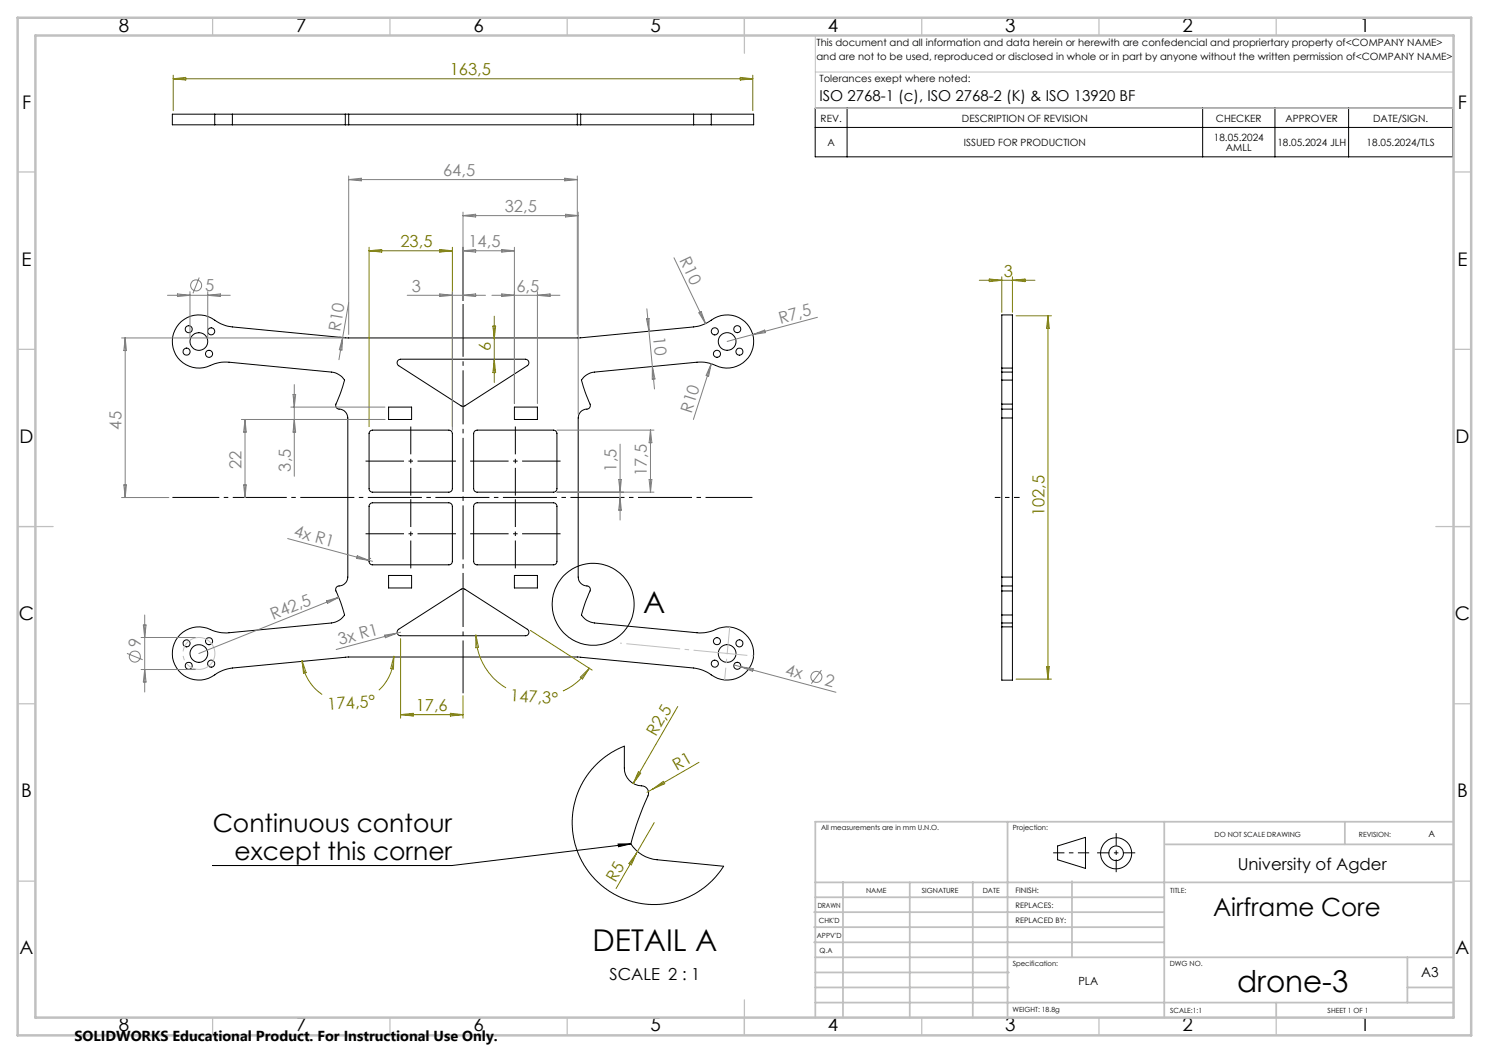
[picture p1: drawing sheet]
<svg xmlns="http://www.w3.org/2000/svg" width="420mm" height="297mm" viewBox="0 0 420 297" stroke-linecap="round" stroke-linejoin="round" font-family="sans-serif">
<g fill="none" stroke="#000" stroke-width=".28">
<path d="M60.6 32.2h-12v3h12M60.6 35.2h4.9M60.6 32.2h4.9M60.6 32.2v3M65.5 32.2v3M65.5 35.2h31.9M65.5 32.2h31.9M97.4 35.2h1M97.4 32.2h1M97.4 32.2v3M98.4 35.2h64.4M98.4 32.2h64.4"/>
<path d="M98.4 32.2v3M162.8 35.2h1M162.8 32.2h1M162.8 32.2v3M163.8 32.2v3M163.8 35.2h31.9M163.8 32.2h31.9M195.7 35.2h4.9M195.7 32.2h4.9M195.7 32.2v3M200.6 32.2h12v3h-12M200.6 32.2v3"/>
<path d="M229.9 30.5h179.9v13.7h-179.9zM229.9 35.9h179.9M238.9 30.5v13.7M339.2 30.5v13.7M359.6 30.5v13.7M380.4 30.5v13.7M51.1 90.7a7.6 7.6 0 0 1 10 0l2.5 1.1 1.9 .4 32.3 3.1h65.6l32.3-3.1a11.7 11.7 0 0 0 5.8-2.5 7.5 7.5 0 0 1 11.1 6.8 7.5 7.5 0 0 1-11.3 6.3l-2.7-.6h-2l-28.9 2.7a5 5 0 0 0-3.7 2.3l1.1 3.4 1.3 3.4a1.11 1.11 0 0 1-.2 1.1 1.11 1.11 0 0 1-1.1 .3l-1.3 .7-.5 .8-.2 1v44.9a2.78 2.78 0 0 0 2.9 2.6l.5 .5v.5l-1.4 3.6-1.1 3.5a5 5 0 0 0 3.7 2.2l28.9 2.8a11.2 11.2 0 0 0 6.2-1.3 7.5 7.5 0 0 1 9.6 8.7 7.5 7.5 0 0 1-12.3 4.1l-1.8-.9-2.6-.7-32.5-3.1h-65.2l-32.5 3.1a11.7 11.7 0 0 0-5.8 2.5 7.5 7.5 0 0 1-11.1-6.8 7.5 7.5 0 0 1 11.3-6.3l2 .6 2 .1 29.6-2.8a5.1 5.1 0 0 0 3.7-2.2l-1.1-3.5-1.3-3.3a1.13 1.13 0 0 1 .2-1.2 1.13 1.13 0 0 1 1.1-.3l.9-.4 .7-.7 .4-1.3v-44.9a2.78 2.78 0 0 0-2.9-2.7l-.5-.5v-.5l1.4-3.6 1.1-3.4a5.1 5.1 0 0 0-3.7-2.3l-28.9-2.7a11 11 0 0 0-6.2 1.3 7.5 7.5 0 0 1-8.8-3.5 7.5 7.5 0 0 1 1.5-9.3zM109.6 114.8h6.5v3.5h-6.5zM112.4 101.5l.6-.2h35.2a1 1 0 0 1 .9 .7 1 1 0 0 1-.4 1.1l-17.7 11.4-.5 .1-18-11.5-.5-.7zM145.1 114.8h6.5v3.5h-6.5zM282.6 103.8v-15h3v15M282.6 104.9v2.3"/>
<path d="M282.6 114v1.4M282.6 107.2v6.8M282.6 115.4v2.5M282.6 103.8h3M282.6 104.9h3M282.6 103.8v1.1M282.6 117.9v44.9M282.6 107.2h3M282.6 114h3M282.6 115.4h3M282.6 117.9h3M285.6 104.9v2.3"/>
<path d="M285.6 114v1.4M285.6 107.2v6.8M285.6 115.4v2.5M285.6 103.8v1.1M285.6 117.9v44.9M104.4 121.6l.7-.3h21.5a.96 .96 0 0 1 1 1v15.5a.96 .96 0 0 1-1 1h-21.5a.96 .96 0 0 1-1-1v-15.7zM133.9 121.6l.7-.3h21.5a.96 .96 0 0 1 1 1v15.5a.96 .96 0 0 1-1 1h-21.5a.96 .96 0 0 1-1-1v-15.5zM104.4 142.1l.7-.3h21.5a1.02 1.02 0 0 1 1 1v15.5a.96 .96 0 0 1-1 1h-21.5a.96 .96 0 0 1-1-1v-15.7zM133.9 142.1l.7-.3h21.5a1.02 1.02 0 0 1 1 1v15.5a.96 .96 0 0 1-1 1h-21.5a.96 .96 0 0 1-1-1v-15.5zM109.6 162.3h6.5v3.5h-6.5zM112.2 177.7l18.4-11.7 18.1 11.5a.99 .99 0 0 1 .5 1.1 .99 .99 0 0 1-1 .7h-35.2a1 1 0 0 1-.9-.6 1 1 0 0 1 .1-1zM145.1 162.3h6.5v3.5h-6.5z"/>
<path d="M282.6 176.8v15h3v-15M282.6 173.5v2.2M282.6 165.3v1.4M282.6 166.7v6.8M282.6 162.8v2.5M282.6 176.8h3M282.6 175.7v1.1M282.6 175.7h3M282.6 173.5h3M282.6 165.3h3M282.6 166.7h3M282.6 162.8h3"/>
<path d="M285.6 173.5v2.2M285.6 165.3v1.4M285.6 166.7v6.8M285.6 162.8v2.5M285.6 175.7v1.1M167.6 216.2l3.8-3.3 2.3-1.4 2.4-1 .1 7.1a5.2 5.2 0 0 0 5.3 4.1 2 2 0 0 1 1.3 2.8 81.5 81.5 0 0 0-4.9 13.5 9.8 9.8 0 0 0 7.4 4.5l18.8 1.8-2.9 3.8-3.4 2.8-1.9 1.3-2.8 1.3-4.1 1.2-2.9 .4h-2.5l-3.9-.5-4.7-1.5-4.3-2.5-3.7-3.4-2.4-3.5-2-4.4-.7-2.7-.4-2.6 .1-4.9 1.1-4.8 2.1-4.4zM174.3 238.1l3.6-.1-3.5 .8zM177.9 238l-50.4 6.1h-67.6M298.3 238.6l7.9-2.4v8.7l-7.9-2.4z"/>
<circle cx="52.6" cy="99.2" r="1.01"/>
<circle cx="53.2" cy="92.9" r="1"/>
<circle cx="56.1" cy="96.3" r="2.5"/>
<circle cx="59" cy="99.8" r="1"/>
<circle cx="59.6" cy="93.5" r="1"/>
<circle cx="201.6" cy="93.5" r="1.01"/>
<circle cx="202.2" cy="99.8" r="1"/>
<circle cx="205.1" cy="96.3" r="2.5"/>
<circle cx="208" cy="92.8" r="1"/>
<circle cx="208.6" cy="99.2" r=".99"/>
<circle cx="167.3" cy="170.4" r="11.6"/>
<circle cx="52.6" cy="181.5" r="1"/>
<circle cx="53.2" cy="187.8" r="1.01"/>
<circle cx="56.1" cy="184.3" r="2.5"/>
<circle cx="59" cy="180.8" r="1.01"/>
<circle cx="59.6" cy="187.2" r="1"/>
<circle cx="201.6" cy="187.2" r="1"/>
<circle cx="202.2" cy="180.8" r="1.01"/>
<circle cx="205.1" cy="184.3" r="2.5"/>
<circle cx="208" cy="187.8" r="1"/>
<circle cx="208.6" cy="181.5" r="1.01"/>
<circle cx="314.8" cy="240.7" r="2.07"/>
<circle cx="314.8" cy="240.7" r="4.4"/>
</g>
<g fill="none" stroke="#808080" stroke-width=".28">
<path d="M98.4 49.6v44.7M98.4 50.7h64.4M98.4 50.7l3.5-.4v.7zM130.6 59.8v25M159.3 50.3l3.5 .4-3.5 .3zM162.8 49.6v44.7M163.1 59.8v57.1M56.2 78.3l-1.8 4.4M130.6 70.7h14.5M130.6 70.7l3.6-.3v.7zM130.6 60.8l3.6-.4v.8zM130.6 60.8h32.5"/>
<path d="M141.5 70.4l3.6 .3-3.6 .4zM145.1 69.7v44.1M159.5 60.4l3.6 .4-3.6 .4zM190.1 72.7l8.9 18.6M34.3 95.3h63M35.3 95.3v45M35.3 95.3l.4 3.6h-.8zM47.2 83.3h17.7M50.1 82.9l3.5 .4-3.5 .3zM53.6 82.3v13M58.6 82.3v13M58.6 83.3l3.6-.4v.7z"/>
<path d="M95.7 95l.7 .1M96.7 95.2l-1.1 6.3M96.7 95.2l-.3 3.5-.7-.1zM98.4 85.3l-1.7 9.9M114.9 83.3h22M124 82.9l3.6 .4-3.6 .3zM127.6 82.3v39M130.6 83.3l3.6-.4v.7zM138.7 83.3h19.2M141.5 82.9l3.6 .4-3.6 .3zM151.6 82.3v31.5M151.6 83.3l3.6-.4v.7z"/>
<path d="M182.4 89.9l.7-.1v3.6zM182.5 87.1l2.1 22.6M197.1 88.2l.7-.3 1.2 3.4zM212.3 94.4l3.4-1.3 .2 .7zM230.6 89.5l-25.5 6.8M68.1 118.3h40.5M69.1 118.3v22M69.1 118.3l.4 3.6h-.8zM82 114.8h26.6M82.7 111.3h.7l-.4 3.5zM83 118.3l.4 3.6h-.7zM83 108.5v25.8"/>
<path d="M184 103.4l.7 3.5-.7 .1zM200.6 102.6l-5 15.7M200.6 102.6l-.7 3.5-.7-.2zM34.9 136.8h.8l-.4 3.5zM68.7 136.8h.8l-.4 3.5zM157.1 121.3h27.4M157.1 138.8h27.4M174.5 135.3h.8l-.4 3.5zM174.9 125.3v21.4M183.1 135.3h.8l-.4 3.5zM183.5 121.3v17.5M183.5 121.3l.4 3.6h-.8z"/>
<path d="M34.3 140.3h13.3M81.1 151.9l23 6.2M100.8 156.8l3.3 1.3-3.5-.6zM104.1 158.1l1 .2M104.6 157.4l-.2 .2M174.9 140.3l.4 3.6h-.8zM39.8 179.8h15.3M40.4 176.3h.8l-.4 3.5zM40.8 173.5v21.7M92.1 169.5l3.4-1-3.1 1.7zM95.5 168.5l-39.4 15.8M108.5 179.1l3.5-.5-3.3 1.3z"/>
<path d="M112 178.6l-17.2 4.6M113 178.3l-1 .3M35.8 184.3l4.5 1.8M39.8 188.8h15.3M40.8 188.8l.4 3.6h-.8zM207 187.5l1.9 .6M208.9 188.1l26.9 7.2M208.9 188.1l3.5 .5-.1 .7zM231.7 189l-2.9 3.8"/>
<circle cx="55.3" cy="80.5" r="1.55"/>
<circle cx="38" cy="185.2" r="1.55"/>
<circle cx="230.3" cy="190.9" r="1.56"/>
</g>
<g fill="none" stroke="#808000" stroke-width=".28">
<path d="M48.9 21.2v10M48.9 22.2h163.4M48.9 22.2l3.5-.4v.8zM208.8 21.8l3.5 .4-3.5 .4zM212.3 21.2v10M104.1 69.7v50.6M104.1 70.7h23.5M104.1 70.7l3.6-.3v.7zM124 70.4l3.6 .3-3.6 .4zM127.6 69.7v50.6M276.2 79.1h15.7M279 78.7l3.6 .4-3.6 .3z"/>
<path d="M282.6 78.1v10M285.6 78.1v10M285.6 79.1l3.5-.4v.7zM139 92h.8l-.4 3.5zM139.4 89.2v18.7M286.6 89.1h10M295.6 89.1v102.5M295.6 89.1l.4 3.5h-.8zM139.4 101.5l.4 3.6h-.8zM134.2 179.1a17.5 17.5 0 0 0 8.5 14.9M134.2 179.1l.8 3.5-.8 .1zM149.6 177.8l17.4 11.2"/>
<path d="M85.2 186.3a12.9 12.9 0 0 0 5.7 9.6M85.2 186.3l1.2 3.4-.8 .2zM111.1 185.1a13 13 0 0 1-4.2 9.6M111.1 185.1l-.1 3.6-.8-.1zM113 180.1v22.5M130.6 196.2v6.4M166.2 188.5a17.3 17.3 0 0 1-7.4 6.4M166.2 188.5l-1.9 3-.6-.5zM191.2 199.3l-12.6 21.7M286.6 191.6h10M295.2 188h.8l-.4 3.6zM113 201.6h17.6"/>
<path d="M113 201.6l3.6-.4v.8zM127 201.2l3.6 .4-3.6 .4zM180.1 217.7l.6 .4-2.1 2.9zM197.2 215l-13 7.5M184.2 222.5l-1.7 1M184.2 222.5l2.9-2.1 .4 .6zM184.5 232l-10.7 18.6M179.5 240.7l-1.4 3.2-.7-.3z"/>
</g>
<path d="M60.4 183a4.5 4.5 0 0 0-7.5-1.8 4.5 4.5 0 0 0 2 7.4 4.5 4.5 0 0 0 5.6-5.3l-.1-.3" fill="none" stroke="#c0c0c0" stroke-width=".28" stroke-dasharray="15.2 1.3 1.3 1.3" stroke-dashoffset="3" stroke-linecap="butt"/>
<path d="M280.6 140.3h7" fill="none" stroke="#000" stroke-width=".28" stroke-dasharray="15.2 1.3 1.3 1.3" stroke-dashoffset="13.6" stroke-linecap="butt"/>
<path d="M130.6 85.8v109.7" fill="none" stroke="#000" stroke-width=".28" stroke-dasharray="15.2 1.3 1.3 1.3" stroke-dashoffset=".4" stroke-linecap="butt"/>
<path d="M48.6 140.3h163.6" fill="none" stroke="#000" stroke-width=".28" stroke-dasharray="15.2 1.3 1.3 1.3" stroke-dashoffset="2" stroke-linecap="butt"/>
<path d="M115.9 139.8v-19.5M145.4 139.8v-19.5M115.9 140.8v19.5M145.4 160.3v-19.5" fill="none" stroke="#000" stroke-width=".28" stroke-dasharray="15.2 1.3 1.3 1.3" stroke-dashoffset="7.4" stroke-linecap="butt"/>
<path d="M103.1 130.1h25.5M132.6 130.1h25.5M128.6 150.6h-25.5M132.6 150.6h25.5" fill="none" stroke="#000" stroke-width=".28" stroke-dasharray="15.2 1.3 1.3 1.3" stroke-dashoffset="4.4" stroke-linecap="butt"/>
<path d="M297.1 240.5h10.1" fill="none" stroke="#000" stroke-width=".28" stroke-dasharray="15.2 1.3 1.3 1.3" stroke-dashoffset="12.1" stroke-linecap="butt"/>
<path d="M314.8 235v11" fill="none" stroke="#000" stroke-width=".28" stroke-dasharray="15.2 1.3 1.3 1.3" stroke-dashoffset="11.6" stroke-linecap="butt"/>
<path d="M309.5 240.5h10.7" fill="none" stroke="#000" stroke-width=".28" stroke-dasharray="15.2 1.3 1.3 1.3" stroke-dashoffset="11.8" stroke-linecap="butt"/>
<path d="M212.6 185l-37.7-3.6" fill="none" stroke="#c0c0c0" stroke-width=".28" stroke-dasharray="15.2 1.3 1.3 1.3" stroke-dashoffset="-1.8" stroke-linecap="butt"/>
<path d="M205.8 176.8l-1.4 15" fill="none" stroke="#c0c0c0" stroke-width=".28" stroke-dasharray="15.2 1.3 1.3 1.3" stroke-dashoffset="7.5" stroke-linecap="butt"/>
<path d="M230 10v20.6h180M230.5 10h179.5v33M230 20.3h180" fill="none" stroke="#c0c0c0" stroke-width=".28"/>
<g fill="none" stroke="#c0c0c0" stroke-width=".35">
<path d="M60 5v5M110 5v5M160 5v5M210 5v10M260 5v5M310 5v5M360 5v5M5 48.5h5M410 48.5h5M5 98.5h5M410 98.5h5M5 148.5h10"/>
<path d="M405 148.5h10M5 198.5h5M410 198.5h5M5 248.5h5M410 248.5h5M60 287v5M110 287v5M160 287v5M210 282v10M260 287v5M310 287v5M360 287v5"/>
</g>
<g fill="none" stroke="#c0c0c0" stroke-width=".5">
<path d="M284.2 231.8v55.2M328.4 231.8v55.2M328.8 238.2h81.2M379.3 231.8v6.4M410 231.8h-180v55.2M229.6 257.3h98.8M230 248.9h179.6M230 253.1h98.4M237.8 248.8v38.2M256.6 248.9v38.2M274.4 248.8v38.2M302.4 248.5v21.5"/>
<path d="M229.6 265.8h98.8M229.6 261.5h98.8M230 278.5h54.6M230 274.3h54.6M230 270h180M397 278.5h13M397 270v12.8M230 282.8h180M360 282.8v4.2"/>
</g>
<path d="M5 5h410v287h-410zM10 10h400v277h-400z" fill="none" stroke="#c0c0c0" stroke-width=".7"/>
<path d="M174.3 238.1l3.6-.1-3.5 .8z" fill="#000"/>
<g font-size="8.5">
<text x="181.5" y="172.8">A</text>
<text x="167.2" y="268.2">DETAIL A</text>
<text x="348.9" y="279.7">drone-3</text>
</g>
<g font-size="7.1">
<text x="60" y="234.6">Continuous contour</text>
<text x="66.1" y="242.6">except this corner</text>
<text x="342.2" y="258.5">Airframe Core</text>
</g>
<g font-size="5.3">
<text x="33.5" y="8.9">8</text>
<text x="83.5" y="8.9">7</text>
<text x="133.5" y="8.9">6</text>
<text x="183.5" y="8.9">5</text>
<text x="233.5" y="8.9">4</text>
<text x="283.5" y="8.9">3</text>
<text x="333.5" y="8.9">2</text>
<text x="383.5" y="8.9">1</text>
<text x="6.2" y="30.7">F</text>
<text x="411.2" y="30.7">F</text>
<text x="6.1" y="74.9">E</text>
<text x="411.1" y="74.9">E</text>
<text x="5.5" y="124.9">D</text>
<text x="410.5" y="124.9">D</text>
<text x="5.3" y="174.9">C</text>
<text x="410.3" y="174.9">C</text>
<text x="6" y="224.9">B</text>
<text x="411" y="224.9">B</text>
<text x="5.5" y="269.2">A</text>
<text x="410.5" y="269.2">A</text>
<text x="33.5" y="290.9">8</text>
<text x="83.5" y="290.9">7</text>
<text x="133.5" y="290.9">6</text>
<text x="183.5" y="290.9">5</text>
<text x="233.5" y="290.9">4</text>
<text x="283.5" y="290.9">3</text>
<text x="333.5" y="290.9">2</text>
<text x="383.5" y="290.9">1</text>
</g>
<g font-size="4.7" fill="#808000">
<text x="126.9" y="21.2">163,5</text>
<text x="113" y="69.7">23,5</text>
<text x="283.1" y="78">3</text>
<text x="138.4" y="99.1" transform="rotate(-90 138.4 99.1)">6</text>
<text x="294.6" y="145.6" transform="rotate(-90 294.6 145.6)">102,5</text>
<text x="143.8" y="197.8" transform="rotate(3 143.8 197.8)">147,3°</text>
<text x="92.5" y="200.3" transform="rotate(-4 92.5 200.3)">174,5°</text>
<text x="117.3" y="200.5">17,6</text>
<text x="185" y="207.9" transform="rotate(-60 185 207.9)">R2,5</text>
<text x="190.9" y="217.5" transform="rotate(-30 190.9 217.5)">R1</text>
<text x="173.6" y="249" transform="rotate(-60 173.6 249)">R5</text>
</g>
<g font-size="4.7" fill="#808080">
<text x="125" y="49.6">64,5</text>
<text x="142.4" y="59.8">32,5</text>
<text x="132.1" y="69.7">14,5</text>
<text x="191.6" y="73.4" transform="rotate(64 191.6 73.4)">R10</text>
<text x="57.9" y="82.2">5</text>
<text x="116.2" y="82.2">3</text>
<text x="145.7" y="82.2">6,5</text>
<text x="95.9" y="93.6" transform="rotate(-80 95.9 93.6)">R10</text>
<text x="184.3" y="95.2" transform="rotate(84 184.3 95.2)">10</text>
<text x="220.1" y="91.3" transform="rotate(-15 220.1 91.3)">R7,5</text>
<text x="195" y="116.7" transform="rotate(-72 195 116.7)">R10</text>
<text x="34.3" y="121.2" transform="rotate(-90 34.3 121.2)">45</text>
<text x="68.1" y="132.4" transform="rotate(-90 68.1 132.4)">22</text>
<text x="82" y="133" transform="rotate(-90 82 133)">3,5</text>
<text x="173.9" y="133" transform="rotate(-90 173.9 133)">1,5</text>
<text x="182.5" y="134.3" transform="rotate(-90 182.5 134.3)">17,5</text>
<text x="82.7" y="151.3" transform="rotate(15 82.7 151.3)">4x R1</text>
<text x="77" y="174.8" transform="rotate(-22 77 174.8)">R42,5</text>
<text x="39.8" y="182.6" transform="rotate(-90 39.8 182.6)">9</text>
<text x="95.9" y="181.9" transform="rotate(-15 95.9 181.9)">3x R1</text>
<text x="221.3" y="190.3" transform="rotate(15 221.3 190.3)">4x</text>
<text x="232.3" y="193.2" transform="rotate(15 232.3 193.2)">2</text>
</g>
<g font-size="4.7">
<text x="349.1" y="245.3">University of Agder</text>
<text x="171.9" y="276.4">SCALE 2 : 1</text>
</g>
<text font-size="4.2" x="231.1" y="28.5">ISO 2768-1 (c), ISO 2768-2 (K) &amp; ISO 13920 BF</text>
<text font-size="4.1" x="21" y="293.7">SOLIDWORKS Educational Product. For Instructional Use Only.</text>
<text font-size="3.9" x="400.9" y="275.5">A3</text>
<text font-size="3.2" x="304.2" y="277.9">PLA</text>
<g font-size="2.8">
<text x="230.3" y="13.1">This document and all information and data herein or herewith are confedencial and propriertary property of&lt;COMPANY NAME&gt;</text>
<text x="230.3" y="16.9">and are not to be used, reproduced or disclosed in whole or in part by anyone without the written permission of&lt;COMPANY NAME&gt;</text>
<text x="231.1" y="23.1">Tolerances exept where noted:</text>
<text x="231.5" y="34.3">REV.</text>
<text x="271.3" y="34.3">DESCRIPTION OF REVISION</text>
<text x="343" y="34.3">CHECKER</text>
<text x="362.6" y="34.3">APPROVER</text>
<text x="387.3" y="34.3">DATE/SIGN.</text>
<text x="233.4" y="41.1">A</text>
<text x="271.9" y="41.1">ISSUED FOR PRODUCTION</text>
<text x="342.4" y="39.7">18.05.2024</text>
<text x="360.3" y="41.1">18.05.2024 JLH</text>
<text x="385.5" y="41.1">18.05.2024/TLS</text>
<text x="345.8" y="42.5">AMLL</text>
</g>
<text font-size="2.5" x="402.9" y="236.1">A</text>
<g font-size="2.1">
<text x="286.4" y="251.9">FINISH:</text>
<text x="286.5" y="256">REPLACES:</text>
<text x="286.5" y="260.4">REPLACED BY:</text>
</g>
<g font-size="2">
<text x="231.6" y="234">All measurements are in mm U.N.O.</text>
<text x="285.6" y="234">Projection:</text>
<text x="342.6" y="236">DO NOT SCALE DRAWING</text>
<text x="383.3" y="236.2">REVISION:</text>
<text x="244.3" y="252">NAME</text>
<text x="260" y="251.9">SIGNATURE</text>
<text x="277.2" y="251.9">DATE</text>
<text x="330.1" y="251.9">TITLE:</text>
<text x="230.6" y="256.1">DRAWN</text>
<text x="230.9" y="260.3">CHK'D</text>
<text x="230.4" y="264.4">APPV'D</text>
<text x="231.1" y="268.8">Q.A</text>
<text x="285.6" y="272.5">Specification:</text>
<text x="330" y="272.5">DWG NO.</text>
<text x="285.6" y="285.5">WEIGHT: 18.8g</text>
<text x="330.1" y="285.6">SCALE:1:1</text>
<text x="374.5" y="285.6">SHEET 1 OF 1</text>
</g>
</svg>
